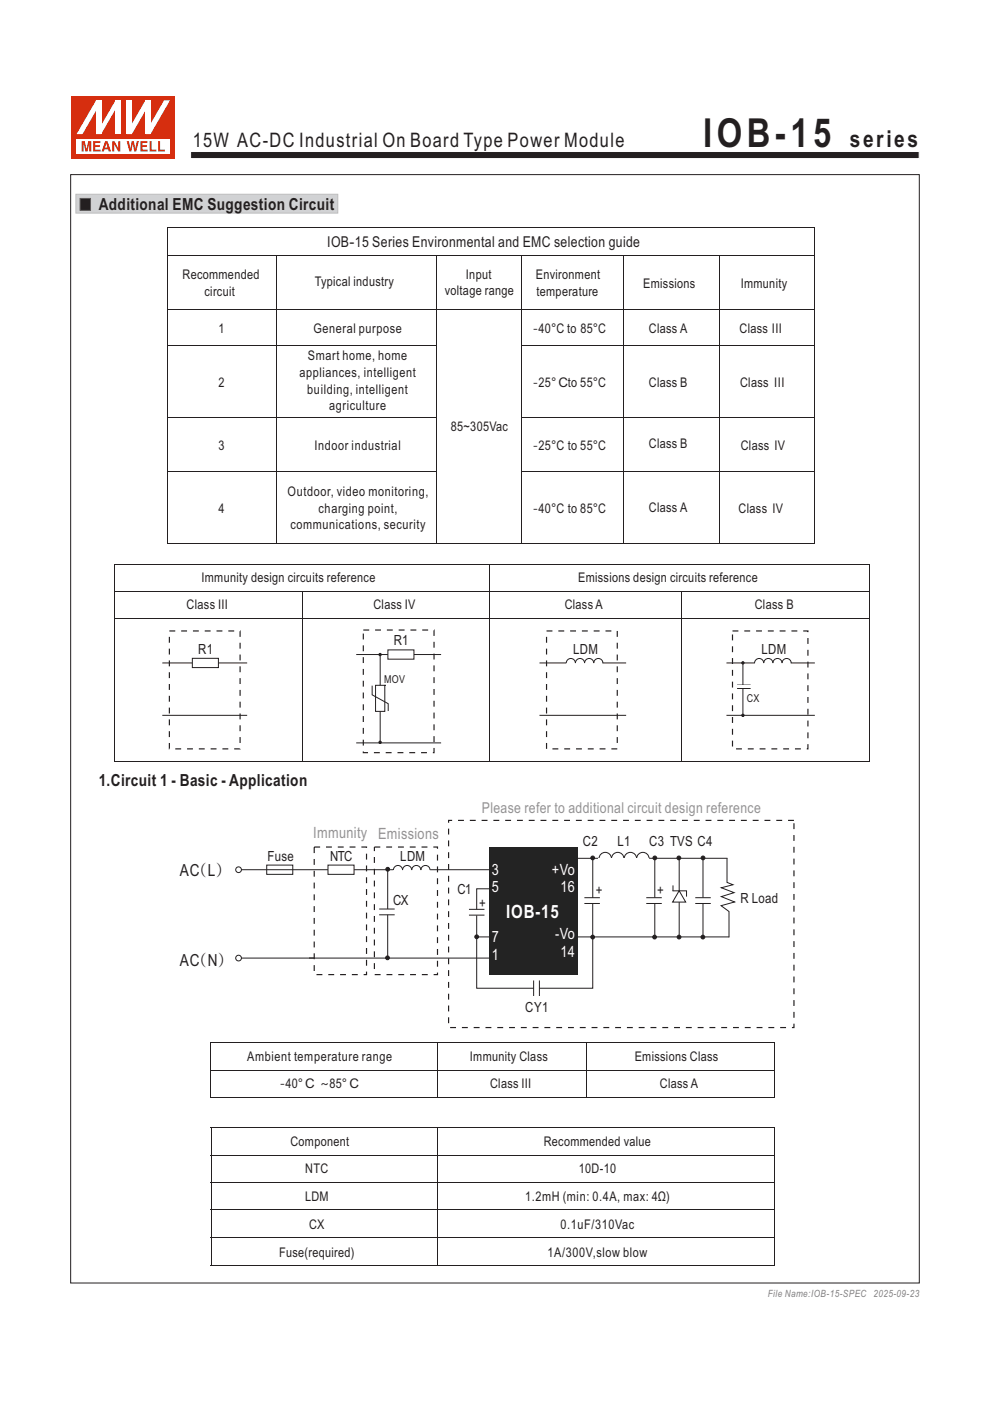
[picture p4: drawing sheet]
<svg xmlns="http://www.w3.org/2000/svg" width="210mm" height="297mm" viewBox="0 0 210 297" stroke-linecap="round" stroke-linejoin="round" font-family="sans-serif">
<path d="M40.4 32.1h154.6v1.5h-154.6z" fill-rule="evenodd" fill="#231f20" stroke="#fff" stroke-width=".21"/>
<path d="M15.2 20.4h22v13.2h-22z" fill="#d62e0f"/>
<path d="M16.3 29.4h19.8v3.1h-19.8z" fill="#fff"/>
<g fill="#d62e0f">
<path d="M26.9 29.9h.4l.4 1.6 .2-1.6h.5l.3 1.6 .3-1.6h.5l-.6 2.2h-.4l-.3-1.7-.4 1.7h-.3z" fill-rule="evenodd"/>
<path d="M29.8 29.9h1.5v.4h-1.1v.5h1v.4h-1v.5h1.1v.4h-1.5z" fill-rule="evenodd"/>
<path d="M31.7 29.9h.5v1.8h1v.4h-1.5z" fill-rule="evenodd"/>
<path d="M33.5 29.9h.5v1.8h1v.4h-1.5z" fill-rule="evenodd"/>
<path d="M17.3 29.9h.7l.3 1.8 .4-1.8h.7v2.2h-.4v-1.8l-.4 1.8h-.5l-.4-1.8v1.8h-.4z" fill-rule="evenodd"/>
<path d="M19.8 29.9h1.5v.4h-1.1v.5h1v.4h-1v.5h1.1v.4h-1.5z" fill-rule="evenodd"/>
<path d="M22.6 30.4l.2 .9h-.5zM22.3 29.9l-.7 2.2h.4l.2-.4h.7l.2 .4h.4l-.7-2.2z" fill-rule="evenodd"/>
<path d="M23.8 29.9h.5l.8 1.6v-1.6h.4v2.2h-.4l-.9-1.5v1.5h-.4z" fill-rule="evenodd"/>
</g>
<g fill="#fff">
<path d="M24.5 21.3h1.1v7.1h-1.1z"/>
<path d="M20.4 21.3h1.1v7.1h-1.1z"/>
<path d="M30.8 21.3h1.1v7.1h-1.1z"/>
<path d="M26.9 21.3h1.1v7.1h-1.1z"/>
</g>
<g fill="#fff">
<path d="M24.5 21.3h1.1l-4.1 7.1h-1.1z" fill-rule="evenodd"/>
<path d="M20.4 21.3h1v.3l-3.9 6.8h-1.3z" fill-rule="evenodd"/>
<path d="M34.8 21.3h1.3l-4.2 7.1h-1v-.3z" fill-rule="evenodd"/>
<path d="M30.8 21.3h1.1v.3l-3.9 6.8h-1.1v-.3z" fill-rule="evenodd"/>
</g>
<path d="M35.5 48.2h137.3" fill="none" stroke="#231f20" stroke-width=".21"/>
<path d="M172.6 48.1h.2v.2h-.2z" fill="#231f20"/>
<g fill="none" stroke="#231f20" stroke-width=".21">
<path d="M35.5 54.1h137.3M35.6 48.3v5.8M35.6 54.2v11.3M58.7 54.2v11.3M92.6 54.2v11.3M110.7 54.2v11.3M132.3 54.2v11.3M152.6 54.2v11.3M172.7 48.3v5.8M172.7 54.2v11.3M35.5 65.5h137.3M35.5 73.2h57.2"/>
<path d="M35.6 65.6v7.5M35.6 73.3v7.5M58.7 65.6v7.5M58.7 73.3v15.2M92.6 65.6v49.6M110.6 73.2h62.2M110.7 65.6v7.5M110.7 73.3v7.5M132.3 65.6v7.5M132.3 73.3v7.5M152.6 65.6v7.5M152.6 73.3v7.5"/>
<path d="M172.7 65.6v7.5M172.7 73.3v7.5"/>
</g>
<g fill="#231f20">
<path d="M35.5 80.8h.2v.2h-.2z"/>
<path d="M110.6 80.8h.2v.2h-.2z"/>
<path d="M132.3 80.8h.1v.2h-.1z"/>
<path d="M152.5 80.8h.2v.2h-.2z"/>
<path d="M172.6 80.8h.2v.2h-.2z"/>
</g>
<g fill="none" stroke="#231f20" stroke-width=".21">
<path d="M35.5 88.5h57.2M35.5 100h57.2M35.6 81v7.5M35.6 88.6v11.3M58.7 88.6v11.3M110.6 88.5h62.2M110.6 100h62.2M110.7 81v7.5M110.7 88.6v11.3M132.3 81v7.5M132.3 88.6v11.3M152.6 81v7.5"/>
<path d="M152.6 88.6v11.3M172.7 81v7.5M172.7 88.6v11.3M35.5 115.2h57M35.6 100.1v15.1M58.7 100.1v15.1M92.7 115.2h17.9M110.7 100.1v15.1M110.8 115.2h21.5M132.3 100.1v15.1M132.4 115.2h20.1M152.6 100.1v15.1"/>
<path d="M152.7 115.2h19.9M172.7 100.1v15.1"/>
</g>
<path d="M172.6 115.1h.2v.1h-.2z" fill="#231f20"/>
<path d="M24.3 119.6h160.1" fill="none" stroke="#231f20" stroke-width=".21"/>
<path d="M184.3 119.5h.1v.2h-.1z" fill="#231f20"/>
<g fill="none" stroke="#231f20" stroke-width=".21">
<path d="M24.3 119.7v5.6M103.9 119.7v5.6M184.3 119.7v5.6M24.3 125.4h160.1M24.3 131.1h160.1M24.3 125.4v5.7M24.3 131.2v30.3M64.1 125.4v5.7M64.1 131.2v30.4M103.9 125.4v5.7M103.9 131.2v30.3M144.5 125.4v5.7"/>
<path d="M144.5 131.2v30.4M184.3 125.4v5.7M184.3 131.2v30.3M24.3 161.5h160.1"/>
</g>
<path d="M164.2 221h.2v.2h-.2z" fill="#231f20"/>
<path d="M44.7 221.2v5.6M44.7 227v5.8M44.7 232.7h47.9M92.7 221.2v5.6M92.7 227v5.8M92.8 232.7h31.6M124.5 221.2v5.6M124.5 227v5.8M124.5 232.7h39.7M164.3 221.2v5.6M164.3 227v5.8" fill="none" stroke="#231f20" stroke-width=".21"/>
<g fill="#231f20">
<path d="M164.2 232.6h.2v.2h-.2z"/>
<path d="M164.2 239h.2v.2h-.2z"/>
</g>
<path d="M92.7 239.2v5.6M164.3 239.2v5.6M92.7 245v5.6M92.7 250.8v5.6M92.7 256.6v11.7M164.3 245v5.6M164.3 250.8v5.6M164.3 256.6v11.7M44.7 262.3h119.7M44.7 268.2h119.7" fill="none" stroke="#231f20" stroke-width=".21"/>
<path d="M164.2 262.2h.2v.2h-.2z" fill="#231f20"/>
<path d="M44.6 221.1h119.8M44.6 226.9h119.8" fill="none" stroke="#231f20" stroke-width=".21"/>
<path d="M44.7 239h.2v.2h-.2z" fill="#231f20"/>
<g fill="none" stroke="#231f20" stroke-width=".21">
<path d="M34.4 140.6h18M34.4 151.7h18M114.4 151.7h18.4M114.4 140.6h5.7M127.8 140.6h5M154.1 140.6h6M154.1 151.7h18.7M167.7 140.6h5.1M80.4 192.7h3.3M80.4 194h3.3M82.2 184.4v8.3M82.2 194v9"/>
<path d="M44.7 239.1h119.7M44.8 239.2v5.6M44.7 244.9h119.7M44.7 250.7h119.7M44.7 256.5h119.7M44.8 245v5.6M44.8 250.8v5.6M44.8 256.6v11.7"/>
</g>
<path d="M35.9 133.8h15v25h-15zM115.9 133.8h15v25h-15zM155.4 133.8h16v25h-16z" fill="none" stroke="#231f20" stroke-width=".25" stroke-dasharray="1.2 1.2" stroke-linecap="butt"/>
<path d="M40.8 139.6h5.5v1.9h-5.5z" fill-rule="evenodd" fill="#fff" stroke="#231f20" stroke-width=".21"/>
<path d="M75.6 138.8h18M75.6 157.5h18M120.1 140.6a.97 .97 0 0 1 1-1 .97 .97 0 0 1 .9 1 .97 .97 0 0 1 1-1 .97 .97 0 0 1 1 1 .97 .97 0 0 1 1-1 .97 .97 0 0 1 .9 1 .97 .97 0 0 1 1-1 .97 .97 0 0 1 1 1M160 140.6a.97 .97 0 0 1 1-1 .97 .97 0 0 1 1 1 .97 .97 0 0 1 1-1 .97 .97 0 0 1 .9 1 .97 .97 0 0 1 1-1 .97 .97 0 0 1 1 1 .97 .97 0 0 1 .9-1 .97 .97 0 0 1 1 1" fill="none" stroke="#231f20" stroke-width=".21"/>
<g fill="#231f20" stroke="#231f20" stroke-width=".21">
<circle cx="82.2" cy="184.3" r=".4"/>
<circle cx="82.2" cy="203.1" r=".4"/>
</g>
<path d="M82.3 137.8h5.5v2h-5.5z" fill-rule="evenodd" fill="#fff" stroke="#231f20" stroke-width=".21"/>
<path d="M77.1 133.6h15v26h-15z" fill="none" stroke="#231f20" stroke-width=".25" stroke-dasharray="1.2 1.2" stroke-linecap="butt"/>
<path d="M80.6 138.7v18.7" fill="none" stroke="#231f20" stroke-width=".21"/>
<circle cx="80.6" cy="138.8" r=".25" fill="#231f20" stroke="#231f20" stroke-width=".21"/>
<path d="M79.7 145.3h1.9v5.5h-1.9z" fill-rule="evenodd" fill="#fff" stroke="#231f20" stroke-width=".21"/>
<path d="M78.9 145.4v1.9l3.4 1.9v1.6M156.3 145.3h2.9M156.3 146h2.9M157.6 140.6v11.4" fill="none" stroke="#231f20" stroke-width=".21"/>
<g fill="#231f20" stroke="#231f20" stroke-width=".21">
<circle cx="80.6" cy="157.4" r=".25"/>
<circle cx="157.6" cy="140.5" r=".25"/>
</g>
<path d="M156.1 145.3h3.3v.6h-3.3z" fill="#fff"/>
<circle cx="157.6" cy="151.7" r=".25" fill="#231f20" stroke="#231f20" stroke-width=".21"/>
<path d="M16.1 41.2h55.5v4h-55.5z" fill-rule="evenodd" fill="#d1d2d4" stroke="#bcbdc0" stroke-width=".21"/>
<path d="M17 42.1h2.2v2.5h-2.2z" fill-rule="evenodd" fill="#231f20" stroke="#57585a" stroke-width=".21"/>
<path d="M103.7 179.6h18.8v27h-18.8z" fill="#232323"/>
<path d="M66.6 179.6h11.1v27h-11.1z" fill="none" stroke="#231f20" stroke-width=".25" stroke-dasharray="1.2 1.2" stroke-linecap="butt"/>
<g fill="none" stroke="#231f20" stroke-width=".21">
<path d="M51.2 184.4h32.2M56.6 183.4h5.5v2h-5.5zM99.5 192.8h3.3M99.5 194h3.3M101 198.6h2.8M101.1 194.1v15.4h12.1M103.8 188.4h-2.7v4.4M122.5 182h3.2v8.4M125.7 191.6v17.9h-11.3M125.8 182h1.3M51.2 203.1h52.7"/>
<circle cx="50.6" cy="184.4" r=".61"/>
<circle cx="128.4" cy="182" r="1.32"/>
<circle cx="131" cy="182" r="1.32"/>
<circle cx="133.7" cy="182" r="1.32"/>
<circle cx="136.4" cy="182" r="1.32"/>
<circle cx="50.6" cy="203.1" r=".61"/>
</g>
<circle cx="101.1" cy="198.6" r=".4" fill="#231f20" stroke="#231f20" stroke-width=".21"/>
<path d="M126.9 182.1h11.4v1.5h-11.4z" fill="#fff"/>
<g fill="none" stroke="#231f20" stroke-width=".21">
<path d="M122.5 198.6h32.2M123.9 190.3h3.3M123.9 191.6h3.3M137.1 190.3h3.3M137.1 191.6h3.3M137.7 182h16.6M138.9 182v8.3M138.9 191.6v7M142.6 188.9h3v1.2M144 188.9l1.4 2.4h-2.7zM144.1 182v6.9M144.1 191.3v7.3"/>
<path d="M147.5 190.3h3.3M147.5 191.6h3.3M149.1 182v8.3M149.1 191.6v7M154.2 182v5.1l1.3 .5-2.5 .6 2.7 1.1-2.7 .8 2.8 1.1-2.9 .8 1.7 1.3v5.4M113.2 207.9v3.3M114.4 207.9v3.3"/>
</g>
<path d="M79.4 179.6h13.4v27h-13.4z" fill="none" stroke="#231f20" stroke-width=".25" stroke-dasharray="1.2 1.2" stroke-linecap="butt"/>
<path d="M69.6 183.4h5.5v2h-5.5z" fill-rule="evenodd" fill="#fff" stroke="#231f20" stroke-width=".21"/>
<path d="M15 37h180v235h-180zM83.4 184.5a.97 .97 0 0 1 1-1 .97 .97 0 0 1 1 1 .97 .97 0 0 1 1-1 .97 .97 0 0 1 .9 1 .97 .97 0 0 1 1-1 .97 .97 0 0 1 1 1 .97 .97 0 0 1 .9-1 .97 .97 0 0 1 1 1M91.3 184.4h12.5M142.7 187.7v1.2" fill="none" stroke="#231f20" stroke-width=".21"/>
<g fill="#231f20" stroke="#231f20" stroke-width=".21">
<circle cx="125.7" cy="181.9" r=".4"/>
<circle cx="138.9" cy="181.9" r=".4"/>
<circle cx="144" cy="181.9" r=".4"/>
<circle cx="149.1" cy="181.9" r=".4"/>
<circle cx="125.7" cy="198.7" r=".4"/>
<circle cx="138.8" cy="198.7" r=".4"/>
<circle cx="144" cy="198.7" r=".4"/>
<circle cx="149.1" cy="198.7" r=".4"/>
</g>
<path d="M95.1 173.9h73.3v44h-73.3z" fill="none" stroke="#231f20" stroke-width=".25" stroke-dasharray="1.2 1.2" stroke-linecap="butt"/>
<text font-size="8.5" fill="#231f20" x="149.2" y="31.1">IOB-15</text>
<text font-size="4.9" fill="#231f20" x="180.2" y="31.1">series</text>
<text font-size="4.2" fill="#231f20" x="40.9" y="31.1">15W AC-DC Industrial On Board Type Power Module</text>
<text font-size="3.9" fill="#fff" x="107.4" y="194.6">IOB-15</text>
<g font-size="3.5" fill="#231f20">
<text x="20.9" y="44.6">Additional EMC Suggestion Circuit</text>
<text x="20.9" y="166.6">1.Circuit 1 - Basic Application</text>
<text x="47" y="166.6">-</text>
<text x="38.1" y="185.8">AC L</text>
<text x="42.5" y="185.8">( )</text>
<text x="38.1" y="204.8">AC N)</text>
<text x="42.5" y="204.8">(</text>
</g>
<text font-size="3.3" fill="#919296" x="66.4" y="177.7">Immunity Emissions</text>
<g font-size="3.3" fill="#fff">
<text x="104.3" y="185.4">3</text>
<text x="117.1" y="185.4">+Vo</text>
<text x="104.3" y="189.2">5</text>
<text x="118.9" y="189.2">16</text>
<text x="104.3" y="199.8">7</text>
<text x="104.3" y="203.5">1</text>
<text x="117.8" y="199.1">-Vo</text>
<text x="118.9" y="202.9">14</text>
</g>
<g font-size="3.2" fill="#231f20">
<text x="69.4" y="52.4">IOB 15 Series Environmental and EMC selection guide</text>
<text x="74.1" y="52.4">-</text>
</g>
<text font-size="3.2" fill="#919296" x="102.2" y="172.4">Please refer to additional circuit design reference</text>
<g font-size="3" fill="#231f20">
<text x="83.5" y="136.8">R1</text>
<text x="42" y="138.6">R1</text>
<text x="121.6" y="138.6">LDM</text>
<text x="161.5" y="138.6">LDM</text>
<text x="123.6" y="179.4">C2</text>
<text x="131" y="179.4">L1</text>
<text x="137.7" y="179.4">C3 TVS C4</text>
<text x="56.7" y="182.5">Fuse</text>
<text x="70" y="182.5">NTC</text>
<text x="84.9" y="182.5">LDM</text>
<text x="83.4" y="191.9">CX</text>
<text x="97" y="189.6">C1</text>
<text x="126.3" y="189.8">+</text>
<text x="139.4" y="189.8">+</text>
<text x="157" y="191.4">R Load</text>
<text x="101.6" y="192.6">+</text>
<text x="111.4" y="214.5">CY1</text>
</g>
<g font-size="2.8" fill="#231f20">
<text x="38.7" y="59.1">Recommended</text>
<text x="98.8" y="59.1">Input</text>
<text x="113.7" y="59.1">Environment</text>
<text x="43.4" y="62.8">circuit</text>
<text x="66.8" y="60.7">Typical industry</text>
<text x="94.3" y="62.6">voltage range</text>
<text x="113.8" y="62.8">temperature</text>
<text x="136.4" y="61">Emissions</text>
<text x="157.1" y="61">Immunity</text>
<text x="46.3" y="70.5">1</text>
<text x="66.5" y="70.5">General purpose</text>
<text x="113" y="70.5">-40°C to 85°C</text>
<text x="137.6" y="70.5">Class A</text>
<text x="156.9" y="70.5">Class III</text>
<text x="65.3" y="76.4">Smart home, home</text>
<text x="46.4" y="82">2</text>
<text x="63.5" y="79.9">appliances, intelligent</text>
<text x="65.2" y="83.4">building, intelligent</text>
<text x="113" y="82">-25°Cto 55°C</text>
<text x="137.6" y="82">Class B</text>
<text x="157" y="82">Class III</text>
<text x="69.8" y="87">agriculture</text>
<text x="46.4" y="95.4">3</text>
<text x="66.7" y="95.4">Indoor industrial</text>
<text x="95.6" y="91.5">85~305Vac</text>
<text x="113" y="95.4">-25°C to 55°C</text>
<text x="137.6" y="95">Class B</text>
<text x="157.1" y="95.4">Class IV</text>
<text x="61" y="105.2">Outdoor, video monitoring,</text>
<text x="46.4" y="108.7">4</text>
<text x="61.6" y="112.2">communications, security</text>
<text x="67.6" y="108.7">charging point,</text>
<text x="113" y="108.7">-40°C to 85°C</text>
<text x="137.6" y="108.5">Class A</text>
<text x="156.7" y="108.7">Class IV</text>
<text x="42.8" y="123.4">Immunity design circuits reference</text>
<text x="122.6" y="123.4">Emissions design circuits reference</text>
<text x="39.6" y="129.2">Class III</text>
<text x="79.2" y="129.2">Class IV</text>
<text x="119.8" y="129.2">Class A</text>
<text x="160.1" y="129.2">Class B</text>
<text x="52.5" y="224.9">Ambient temperature range</text>
<text x="99.7" y="224.9">Immunity Class</text>
<text x="134.6" y="224.9">Emissions Class</text>
<text x="59.3" y="230.7">-40°C ~85°C</text>
<text x="104" y="230.7">Class III</text>
<text x="140" y="230.7">Class A</text>
<text x="61.6" y="242.9">Component</text>
<text x="115.3" y="242.9">Recommended value</text>
<text x="64.8" y="248.7">NTC</text>
<text x="122.8" y="248.7">10D 10</text>
<text x="127.2" y="248.7">-</text>
<text x="64.7" y="254.6">LDM</text>
<text x="111.4" y="254.6">1.2mH (min: 0.4A, max: 4Ω)</text>
<text x="65.6" y="260.6">CX</text>
<text x="118.9" y="260.6">0.1uF/310Vac</text>
<text x="59.2" y="266.5">Fuse(required)</text>
<text x="116.2" y="266.5">1A/300V,slow blow</text>
</g>
<g font-size="2.3" fill="#231f20">
<text x="81.5" y="144.8">MOV</text>
<text x="158.4" y="148.9">CX</text>
</g>
<text font-size="2.1" fill="#808285" x="162.9" y="275">File Name:IOB-15-SPEC 2025-09-23</text>
</svg>
